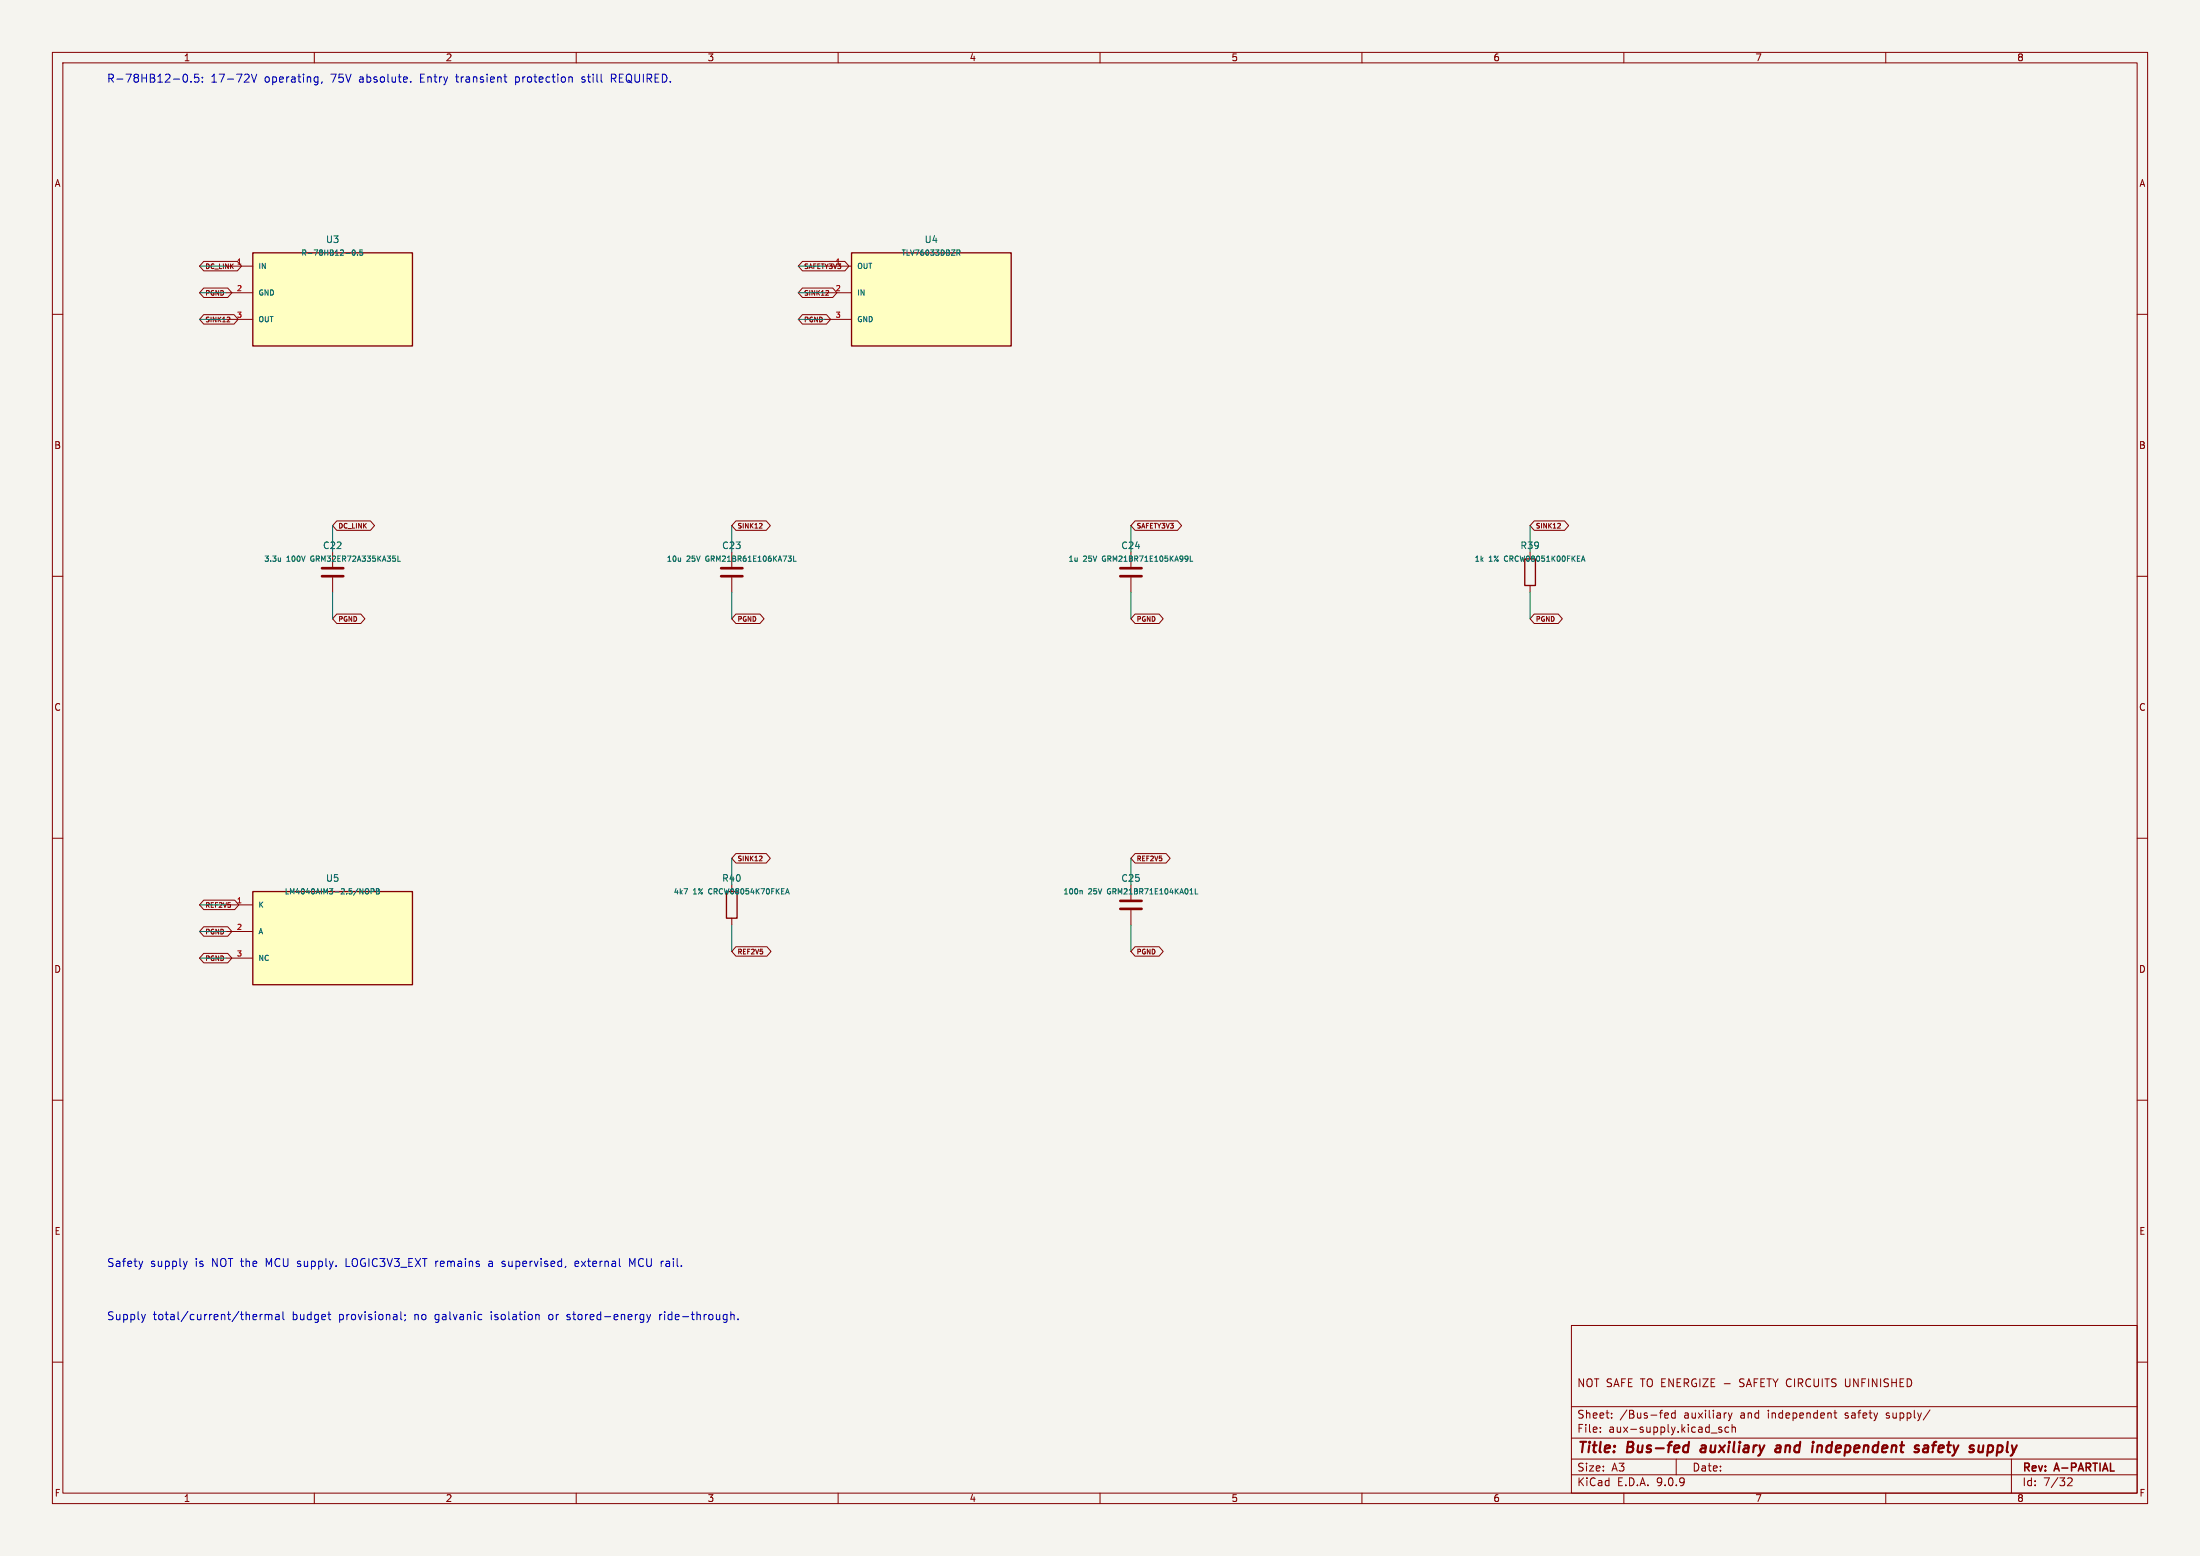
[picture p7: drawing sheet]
<svg xmlns="http://www.w3.org/2000/svg" width="420mm" height="297mm" viewBox="0 0 420 297" stroke-linecap="round" stroke-linejoin="round" font-family="sans-serif">
<path d="M0 0h420v297h-420z" fill="#f5f4ef" stroke="#f5f4ef" stroke-width=".19"/>
<g fill="none" stroke="#840000" stroke-width=".19">
<path d="M10 10h400v277h-400zM12 12h396v273h-396zM60 10v2M110 10v2M160 10v2M210 10v2M260 10v2M310 10v2M360 10v2M10 60h2M408 60h2M10 110h2"/>
<path d="M139.7 105.4v2.8M139.7 110.2v2.8M408 110h2M10 160h2M408 160h2M10 210h2M408 210h2M300 253h108v32h-108zM10 260h2M300 278.5h108M300 274.5h108M300 268.5h108"/>
<path d="M305.5 273.2v.2M305.5 272.5v.1M307.7 270.5v.2M307.7 269.8v.1M317.8 270.2l.7-.2-.1-.2-.4-.1-.2 .2 .1 .7h.5M319.8 269.8l-.4-.1-.3 .3 .1 .6h.6M319.8 269.2v1.5M320 278.5v3M326.7 273.5h1.1M328.7 272.5l-.4-.1-.2 .2 .1 .2 .5 .2v.3h-.6M329.9 269.7l.4 1M330 272.5l-.4-.1-.3 .3 .1 .6h.6"/>
<path d="M330.3 270.7l-.4 .5M330.7 269.7l-.4 1M330.7 272.5l.2-.1 .3 .1 .1 .9M330.7 271.9v1.5M350.1 269.7h.6M350.3 269.2v1.3l.4 .2M352.3 263.2v1.2l.1 .2M368.4 269.1l-1.2 1.9M384 278.5v6.5M408 260h2M60 285v2M110 285v2"/>
<path d="M160 285v2M210 285v2M260 285v2M300 281.5h108M310 285v2M360 285v2M394.7 282.2l.6-.1 .2 .1 .1 .3-.9 1.1h.9"/>
</g>
<g fill="none" stroke="#840000" stroke-width=".4">
<path d="M322.2 275.9l.1 .1M322.4 275.2l-.2 2M324.8 276.5l-.2 .4 .3 .3M339.1 276h.8M339.9 276.3l-.7 .1a.4 .4 0 0 0-.3 .4 .4 .4 0 0 0 .2 .4l.7-.1M347 275.9l-.1 1.3M347.6 275.9l-.6 .2M365.9 275.9l.4 .1M366.1 276.5l.2 .1v.3l-.3 .3M367.3 276h.8M368.1 276.3l-.7 .1a.4 .4 0 0 0-.3 .4 .4 .4 0 0 0 .2 .4l.7-.1M378.5 277l-.6 .2"/>
<path d="M378.6 275.9l-.1 1.3"/>
</g>
<path d="M137.7 108.5h4M137.7 110h4" fill="none" stroke="#840000" stroke-width=".51"/>
<path d="M151.5 106.1v1h.5" fill="none" stroke="#006464" stroke-width=".19"/>
<path d="M48.3 170.2h30.4v17.8h-30.4z" fill="#ffffc2"/>
<path d="M48.3 170.2h30.4v17.8h-30.4z" fill="none" stroke="#840000" stroke-width=".25"/>
<path d="M43.2 172.7h5.1M43.2 177.8h5.1M43.2 182.9h5.1" fill="none" stroke="#840000" stroke-width=".19"/>
<path d="M69.9 169.7h.3l.2 .3-.1 .5-.1 .1h-.3M70.8 170.2l.5-.1 .1-.4-.6-.1v1M71.8 169.6h.4l.2 .2-.2 .3 .2 .1v.2l-.2 .2h-.4zM71.8 170.1h.4" fill="none" stroke="#006464" stroke-width=".19"/>
<path d="M162.6 48.3h30.4v17.7h-30.4z" fill="#ffffc2"/>
<path d="M162.6 48.3h30.4v17.7h-30.4zM138.7 170.2h2v5.1h-2z" fill="none" stroke="#840000" stroke-width=".25"/>
<path d="M157.5 50.8h5.1M157.5 55.9h5.1M157.5 61h5.1M63.5 105.4v2.8M63.5 110.2v2.8M139.7 168.9v1.3M139.7 175.3v1.2M215.9 168.9v2.8M215.9 173.7v2.8" fill="none" stroke="#840000" stroke-width=".19"/>
<path d="M182.7 47.7h.4l.2 .2-.1 .3h-.5M182.9 48.2l.4 .5M53.6 106.5v.6M53.6 107l-.2 .1M76 106.1v1h.4M130.6 169.6h.7l-.5 1M150.1 170.4h.5M150.3 169.6l.4 1M206.3 170l.3 .1v.5M228.2 169.6v1h.5" fill="none" stroke="#006464" stroke-width=".19"/>
<path d="M61.5 108.5h4M61.5 110h4M213.9 172h4M213.9 173.5h4" fill="none" stroke="#840000" stroke-width=".51"/>
<path d="M48.3 48.3h30.4v17.7h-30.4z" fill="#ffffc2"/>
<path d="M48.3 48.3h30.4v17.7h-30.4zM291.1 106.7h2v5.1h-2z" fill="none" stroke="#840000" stroke-width=".25"/>
<g fill="none" stroke="#840000" stroke-width=".19">
<path d="M38.9 49.9h6.4l.8 .9-.8 .9h-6.4l-.8-.9zM38.9 55h4.6l.8 .9-.8 .9h-4.6l-.8-.9zM43.2 50.8h5.1M43.2 55.9h5.1M153.2 49.9h8.1l.8 .9-.8 .9h-8.1l-.8-.9zM153.2 55h5.8l.8 .9-.8 .9h-5.8l-.8-.9zM158.1 55.5v.3l-.5 .6h.6M38.9 60.1h5.8l.8 .9-.8 .9h-5.8l-.8-.9zM43.2 61h5.1M43.8 60.6v.3l-.5 .5h.6M153.2 60.1h4.6l.8 .9-.8 .9h-4.6l-.8-.9zM64.3 99.4h6.4l.8 .9-.8 .9h-6.4l-.8-.9z"/>
<path d="M140.5 99.4h5.8l.8 .9-.8 .9h-5.8l-.8-.9zM145.4 99.9v.4l-.5 .5h.6M216.7 99.4h8.1l.8 .9-.8 .9h-8.1l-.8-.9zM292.9 99.4h5.8l.8 .9-.8 .9h-5.8l-.8-.9zM297.8 99.9v.4l-.5 .5h.6M64.3 117.2h4.6l.8 .9-.8 .9h-4.6l-.8-.9zM140.5 117.2h4.6l.8 .9-.8 .9h-4.6l-.8-.9zM215.9 105.4v2.8M215.9 110.2v2.8M216.7 117.2h4.6l.8 .9-.8 .9h-4.6l-.8-.9zM292.1 105.4v1.3M292.1 111.8v1.2"/>
<path d="M292.9 117.2h4.6l.8 .9-.8 .9h-4.6l-.8-.9zM38.9 171.8h5.9l.8 .9-.8 .9h-5.9l-.8-.9zM38.9 176.9h4.6l.8 .9-.8 .9h-4.6l-.8-.9zM140.5 162.9h5.8l.8 .9-.8 .9h-5.8l-.8-.9zM145.4 163.4v.4l-.5 .5h.6M216.7 162.9h5.9l.8 .9-.8 .9h-5.9l-.8-.9zM38.9 182h4.6l.8 .9-.8 .9h-4.6l-.8-.9zM140.5 180.7h5.9l.8 .9-.8 .9h-5.9l-.8-.9zM216.7 180.7h4.6l.8 .9-.8 .9h-4.6l-.8-.9z"/>
</g>
<path d="M67.3 47.8l.2-.1a.54 .54 0 0 1 .3 .5 .54 .54 0 0 1-.3 .5l-.3-.4zM68.2 48.6v.1M69.2 47.7h-.5v.5l.5-.1v.5l-.1 .1-.4-.1M227.2 106.1v1h.5M302 106.9h.5M302.2 106.1l.4 1" fill="none" stroke="#006464" stroke-width=".19"/>
<path d="M213.9 108.5h4M213.9 110h4" fill="none" stroke="#840000" stroke-width=".51"/>
<g fill="none" stroke="#009600" stroke-width=".19">
<path d="M38.1 50.8h5.1M38.1 55.9h5.1M152.4 50.8h5.1M152.4 55.9h5.1M38.1 61h5.1M152.4 61h5.1M63.5 100.3v5.1M63.5 113v5.1M139.7 100.3v5.1M139.7 113v5.1M215.9 100.3v5.1M215.9 113v5.1"/>
<path d="M292.1 100.3v5.1M292.1 113v5.1M38.1 177.8h5.1M38.1 172.7h5.1M139.7 163.8v5.1M139.7 176.5v5.1M215.9 163.8v5.1M215.9 176.5v5.1M38.1 182.9h5.1"/>
</g>
<g fill="none" stroke="#0000c2" stroke-width=".19">
<path d="M35 14.5l.3-.3a.81 .81 0 0 1 .5 .7 .81 .81 0 0 1-.5 .8l-.3-.3M36.5 15.5v.2M37.9 14.2h-.7l-.1 .7 .2-.2 .5 .1 .2 .2-.1 .5-.2 .2-.6-.2M38.6 15.5v.2M38.6 14.7v.2M48 14.2l.5 1.5 .5-1.5M60.3 14.7h.4M60.7 15.6l-.4 .1M60.7 14.7v1.2l-.3 .3M61.5 15.6l-.1 .3M78.4 15.5v.2M96.2 14.7h.6"/>
<path d="M96.5 15.6l.3 .1M108.8 14.7h.2l.2 .2v.8M111.1 15.6l.4 .1M111.3 14.7l-.2 .2 .2 .3M116.7 15h.6M117.3 14.2h-.6v1.5M27.2 240.7l-.3 1M27.8 250.9l-.4 1M35.7 240.7l-.3 1M48.5 250.9l.4 .1 .1 .3-.7 .1M48.9 251.8l-.4 .1M49.7 250.9v1"/>
<path d="M50.1 250.9l-.3 .1-.1 .2M50.6 251l.4-.1 .3 .2M50.6 250.9v1M51.3 251.1l.2-.2 .3 .1 .1 .9M51.3 251.1v.8M52.6 251h.6l.1 .9M53.3 251.3h-.5a.3 .3 0 0 0-.2 .3 .3 .3 0 0 0 .2 .3l.5-.1M54 250.4v1.3l.2 .2M62.6 250.9h.6M62.9 251.8l.3 .1M66.1 240.2v1.5h.7M76.5 250.4v1.3l.2 .2"/>
<path d="M77.3 251v.1M77.4 251.8l-.2 .3M83.2 240.7v1M83.5 240.7l-.3 .3M91.8 250.9l.2 .1M92 251.8l-.2 .1M93.4 240.8h.5l.1 .9M94 241.1l-.5 .1a.3 .3 0 0 0-.2 .3 .3 .3 0 0 0 .2 .2h.5M95.8 241.7h.6M96.4 240.8l-.4-.1-.2 .2 .1 .3 .5 .1M102.5 250.9h.2l.2 .2v.8M104.8 251v.8"/>
<path d="M108.2 251.8l.5 .1M108.5 250.9l-.3 .2 .3 .3M110.4 240.8l-.4-.1-.2 .2v.8h.6M110.5 241.1l-.7 .1M121.2 240.2l-.5 1.1-.5-1.1v1.5M122.7 250.9l.2 .1M122.9 250.9l-.1 1.4M122.9 251.8l-.2 .1M123.5 250.9l.3 1M123.8 251.9l-.3 .5M124.2 250.9l-.4 1M125.9 250.9v1"/>
<path d="M126.4 250.9l-.3 .1-.2 .2M139.5 251l.2-.1 .4 .1 .1 .9M139.5 250.4v1.5M140.9 251.8v.1"/>
</g>
<g font-size="2.8" fill="#840000">
<text x="301" y="277.9">Title:</text>
<text x="310.6" y="277.9">Bus-fed</text>
<text x="325.5" y="277.9">auxiliary</text>
<text x="340.6" y="277.9">and</text>
<text x="348.4" y="277.9">independent</text>
<text x="368.8" y="277.9">safety</text>
<text x="380.1" y="277.9">supply</text>
</g>
<g font-size="2.1" fill="#0000c2">
<text x="20.3" y="16">R-78HB12-0.5:</text>
<text x="40.2" y="16">17-72V</text>
<text x="50.5" y="16">operating,</text>
<text x="63.3" y="16">75V</text>
<text x="68.8" y="16">absolute.</text>
<text x="80.6" y="16">Entry</text>
<text x="87.6" y="16">transient</text>
<text x="99" y="16">protection</text>
<text x="111.9" y="16">still</text>
<text x="117.6" y="16">REQUIRED.</text>
<text x="20.3" y="242">Safety</text>
<text x="28.7" y="242">supply</text>
<text x="37.3" y="242">is</text>
<text x="40.6" y="242">NOT the</text>
<text x="51.1" y="242">MCU supply.</text>
<text x="66.7" y="242">LOGIC3V3_EXT</text>
<text x="84" y="242">remains</text>
<text x="97" y="242">supervised,</text>
<text x="111" y="242">external</text>
<text x="121.6" y="242">MCU rail.</text>
<text x="20.3" y="252.2">Supply</text>
<text x="29.2" y="252.2">total/current/thermal</text>
<text x="55.8" y="252.2">budget</text>
<text x="64.8" y="252.2">provisional;</text>
<text x="79.4" y="252.2">no</text>
<text x="83.4" y="252.2">galvanic</text>
<text x="94.2" y="252.2">isolation</text>
<text x="105.4" y="252.2">or</text>
<text x="109.1" y="252.2">stored-energy</text>
<text x="126.8" y="252.2">ride-through.</text>
</g>
<g font-size="2.1" fill="#840000">
<text x="301" y="265">NOT SAFE TO ENERGIZE -</text>
<text x="332.5" y="265">SAFETY CIRCUITS</text>
<text x="352.9" y="265">UNFINISHED</text>
<text x="301" y="273.7">File:</text>
<text x="301" y="271">Sheet:</text>
<text x="307.1" y="273.7">aux-supply.kicad_sch</text>
<text x="309.2" y="271">/Bus-fed</text>
<text x="321.5" y="271">auxiliary</text>
<text x="332.4" y="271">and</text>
<text x="337.8" y="271">independent</text>
<text x="352.6" y="271">safety</text>
<text x="360.6" y="271">supply/</text>
<text x="301" y="281.1">Size:</text>
<text x="307.6" y="281.1">A3</text>
<text x="323" y="281.1">Date:</text>
<text x="386" y="281.3">Rev:</text>
<text x="392.4" y="281.3">A-PARTIAL</text>
<text x="301" y="283.9">KiCad</text>
<text x="308.7" y="283.9">E.D.A.</text>
<text x="316.3" y="283.9">9.0.9</text>
<text x="386" y="283.9">Id:</text>
<text x="390.1" y="283.9">7/32</text>
</g>
<g font-size="1.8" fill="#840000">
<text x="35" y="11.9">1</text>
<text x="85" y="11.9">2</text>
<text x="135" y="11.9">3</text>
<text x="185" y="11.9">4</text>
<text x="235" y="11.9">5</text>
<text x="285" y="11.9">6</text>
<text x="335" y="11.9">7</text>
<text x="385" y="11.9">8</text>
<text x="10.3" y="35.9">A</text>
<text x="408.3" y="35.9">A</text>
<text x="10.3" y="85.9">B</text>
<text x="408.2" y="85.9">B</text>
<text x="10.3" y="135.9">C</text>
<text x="408.2" y="135.9">C</text>
<text x="10.3" y="185.9">D</text>
<text x="408.2" y="185.9">D</text>
<text x="10.3" y="235.9">E</text>
<text x="408.3" y="235.9">E</text>
<text x="10.3" y="285.9">F</text>
<text x="35" y="286.9">1</text>
<text x="85" y="286.9">2</text>
<text x="135" y="286.9">3</text>
<text x="185" y="286.9">4</text>
<text x="235" y="286.9">5</text>
<text x="285" y="286.9">6</text>
<text x="335" y="286.9">7</text>
<text x="385" y="286.9">8</text>
<text x="408.3" y="285.9">F</text>
</g>
<g font-size="1.8" fill="#006464">
<text x="62.1" y="46.6">U3</text>
<text x="176.4" y="46.6">U4</text>
<text x="61.6" y="105">C22</text>
<text x="137.8" y="105">C23</text>
<text x="214" y="105">C24</text>
<text x="290.2" y="105">R39</text>
<text x="62.1" y="168.5">U5</text>
<text x="137.8" y="168.5">R40</text>
<text x="214" y="168.5">C25</text>
</g>
<g font-size="1.4" fill="#a90000">
<text x="45.1" y="50.5">1</text>
<text x="45.1" y="55.6">2</text>
<text x="159.4" y="55.6">2</text>
<text x="45.1" y="60.7">3</text>
<text x="159.4" y="60.7">3</text>
<text x="45.1" y="172.5">1</text>
<text x="45.1" y="177.5">2</text>
<text x="45.1" y="182.6">3</text>
</g>
<g font-size="1.4" fill="#006464">
<text x="49.3" y="51.5">IN</text>
<text x="57.4" y="49">R-78HB12-0.5</text>
<text x="163.6" y="51.5">OUT</text>
<text x="172" y="49">TLV76033DBZR</text>
<text x="49.3" y="56.6">GND</text>
<text x="163.6" y="56.6">IN</text>
<text x="49.3" y="61.7">OUT</text>
<text x="163.6" y="61.7">GND</text>
<text x="50.3" y="107.4">3.3u</text>
<text x="54.7" y="107.4">100V</text>
<text x="59.5" y="107.4">GRM32ER72A335KA35L</text>
<text x="127.2" y="107.4">10u</text>
<text x="131.1" y="107.4">25V</text>
<text x="134.9" y="107.4">GRM21BR61E106KA73L</text>
<text x="203.9" y="107.4">1u</text>
<text x="206.8" y="107.4">25V</text>
<text x="210.6" y="107.4">GRM21BR71E105KA99L</text>
<text x="281.4" y="107.4">1k</text>
<text x="284.2" y="107.4">1%</text>
<text x="287.4" y="107.4">CRCW08051K00FKEA</text>
<text x="49.3" y="173.4">K</text>
<text x="54.3" y="170.9">LM4040AIM3-2.5/NOPB</text>
<text x="128.5" y="170.9">4k7</text>
<text x="132.3" y="170.9">1%</text>
<text x="135.5" y="170.9">CRCW08054K70FKEA</text>
<text x="202.9" y="170.9">100n</text>
<text x="207.8" y="170.9">25V</text>
<text x="211.6" y="170.9">GRM21BR71E104KA01L</text>
<text x="49.3" y="178.5">A</text>
<text x="49.3" y="183.6">NC</text>
</g>
<text font-size="1.4" fill="#840000" x="159.4" y="50.5">1</text>
<g font-size="1.3" fill="#840000">
<text x="39.1" y="51.5">DC_LINK</text>
<text x="153.4" y="51.5">SAFETY3V3</text>
<text x="39.1" y="56.6">PGND</text>
<text x="153.4" y="56.6">SINK12</text>
<text x="39.1" y="61.7">SINK12</text>
<text x="153.4" y="61.7">PGND</text>
<text x="64.5" y="101.1">DC_LINK</text>
<text x="140.7" y="101.1">SINK12</text>
<text x="216.9" y="101.1">SAFETY3V3</text>
<text x="293.1" y="101.1">SINK12</text>
<text x="64.5" y="118.9">PGND</text>
<text x="140.7" y="118.9">PGND</text>
<text x="216.9" y="118.9">PGND</text>
<text x="293.1" y="118.9">PGND</text>
<text x="140.7" y="164.6">SINK12</text>
<text x="216.9" y="164.6">REF2V5</text>
<text x="39.1" y="173.5">REF2V5</text>
<text x="39.1" y="178.5">PGND</text>
<text x="39.1" y="183.6">PGND</text>
<text x="140.7" y="182.4">REF2V5</text>
<text x="216.9" y="182.4">PGND</text>
</g>
</svg>
